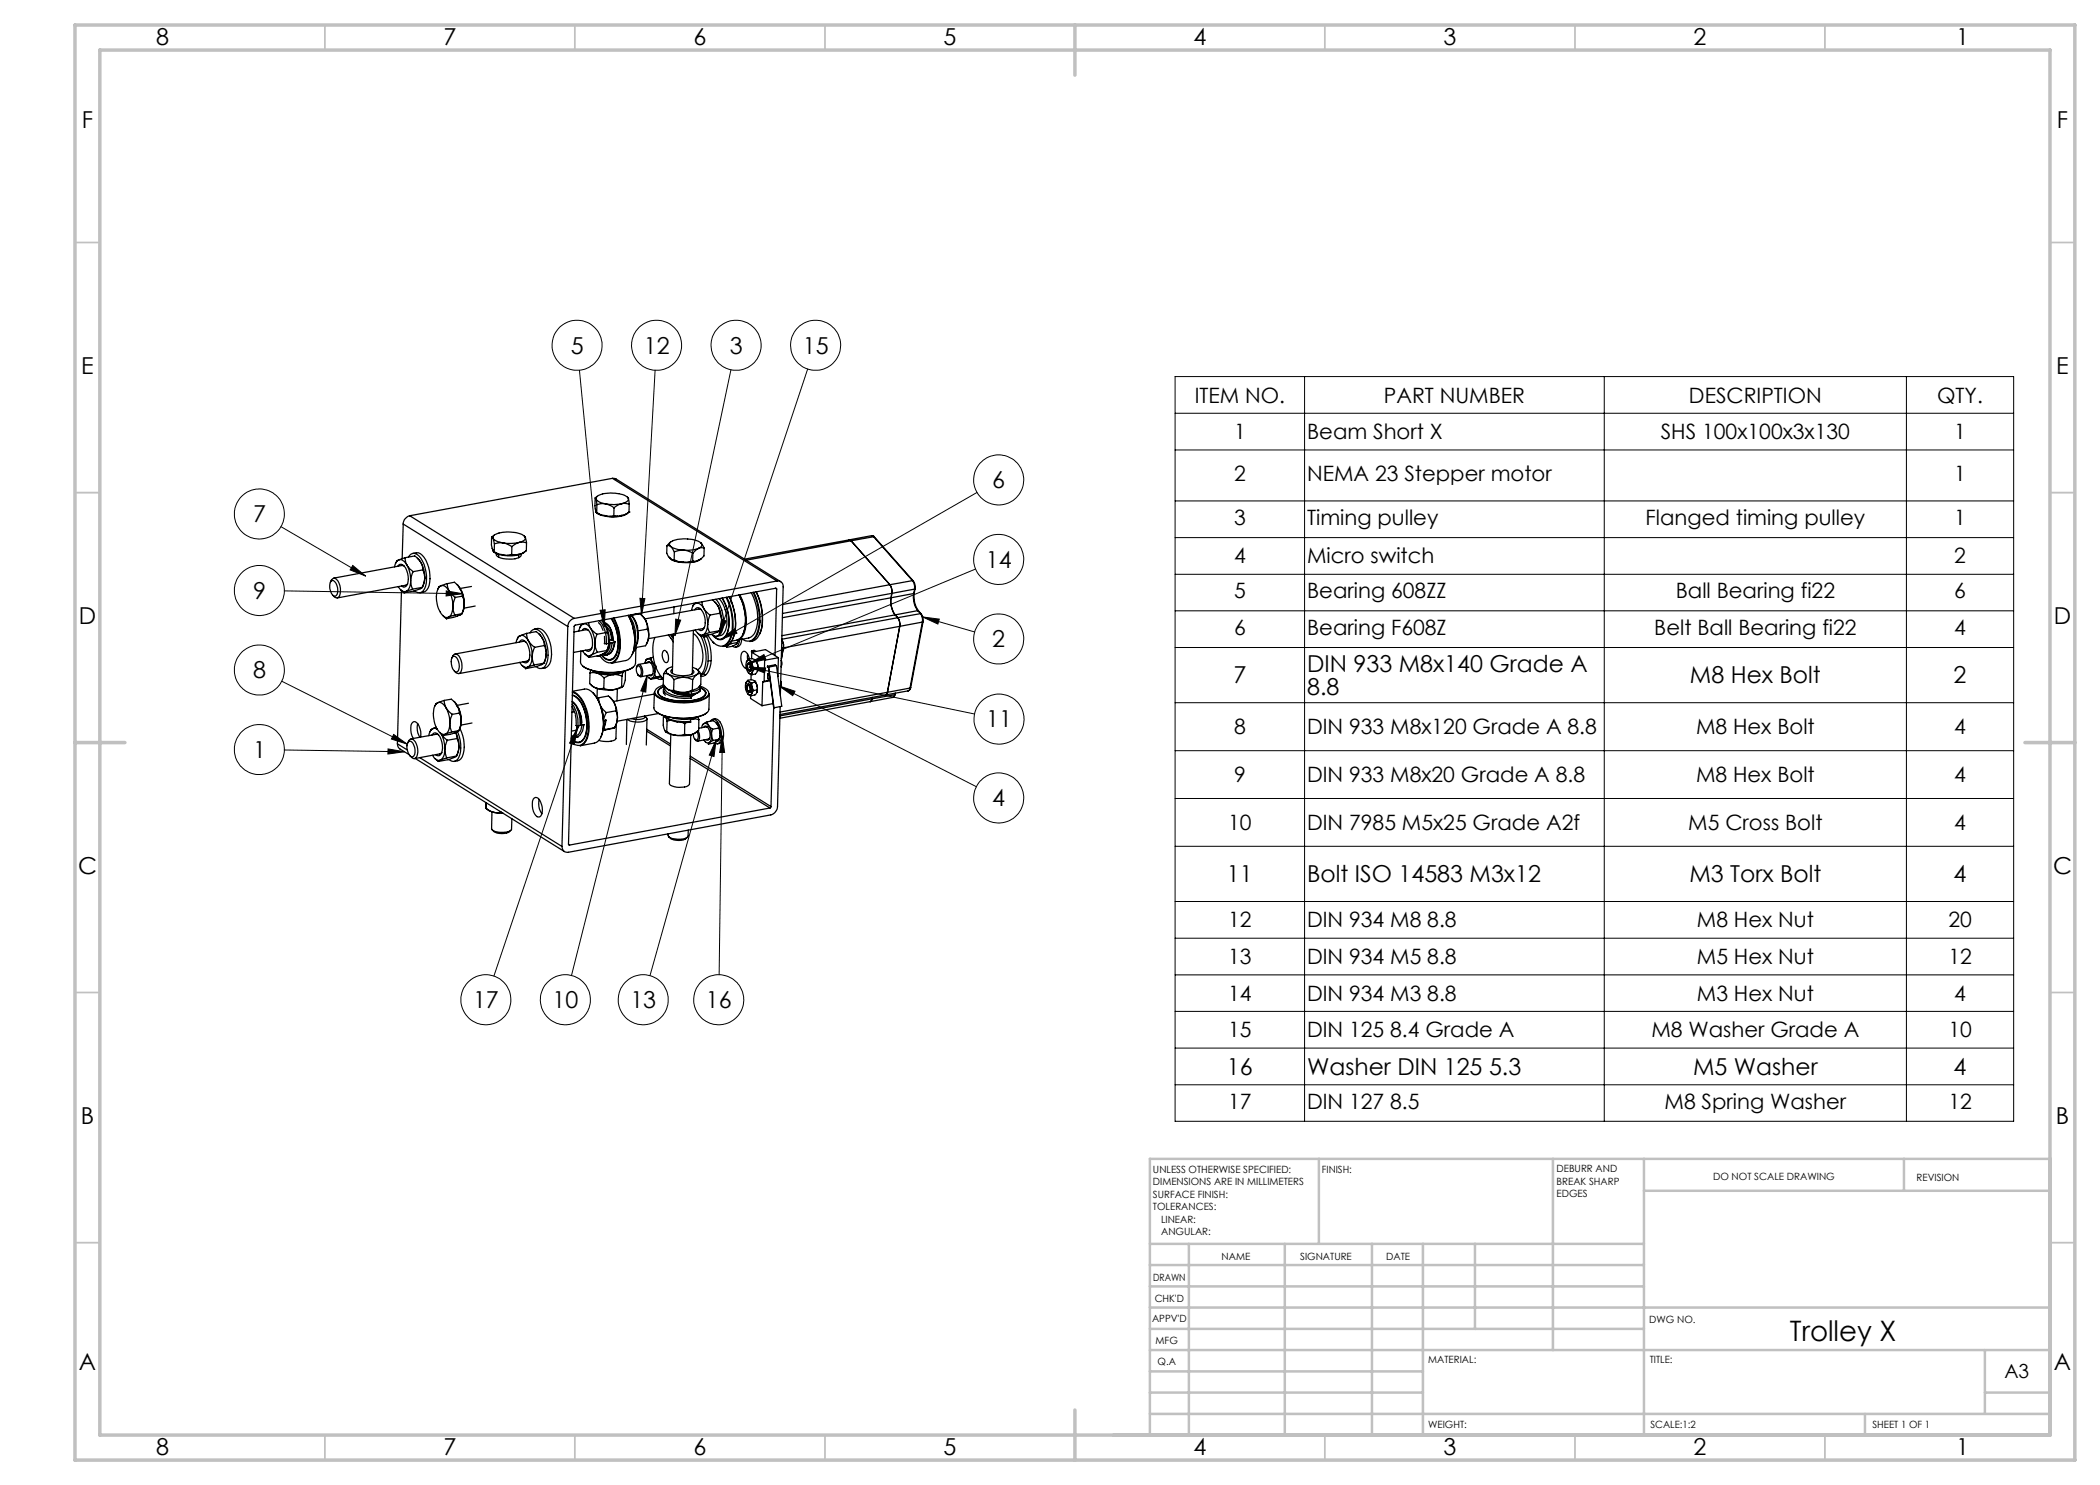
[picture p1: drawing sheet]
<svg xmlns="http://www.w3.org/2000/svg" width="420mm" height="297mm" viewBox="0 0 420 297" stroke-linecap="round" stroke-linejoin="round" font-family="sans-serif">
<g fill="none" stroke="#000" stroke-width=".2">
<path d="M115.9 74l5 51.3M131 74l-2.7 49M146.2 73.9l-11.2 53.2M161.5 73.8l-17.7 53.4M235 75.3h167.7v149h-167.7zM260.9 75.3v149M320.9 75.3v149M381.3 75.3v149M195.4 98.5l-51.1 29.3M235 90h167.7M235 82.7h167.7M56.2 105.3l16.9 9.9"/>
<path d="M56.9 118.2l35.6 .5M70.6 113.1l2.5 2.1-3.1-1.2zM89.3 118.2l3.2 .5-3.3 .5zM128 119.7h1l-.7 3.3zM195.1 113.8l-45.2 18.8M235 100.2h167.7M235 107.5h167.7M235 114.9h167.7M56.3 136.2l25.2 12.6M120 122.1l1-.1-.1 3.3zM129.4 135.1l-.2 3.3-1-.2zM129.4 135.1l-15.1 60"/>
<path d="M135.1 123.8l1 .2-1.1 3.1zM144.3 127.8l2.6-2 .5 .8zM144.3 123.9l1 .3-1.5 3zM149.8 133.4l45.1 9.4M149.8 133.4l3.3 .2-.2 1zM149.9 132.6l2.9-1.7 .4 1zM155.8 137.2l3.2 1.1-.5 .8zM155.8 137.2l39.5 20.1M184.5 123.4l3.4 .4-.3 1zM184.5 123.4l10.4 3M235 122.2h167.7M235 129.5h167.7"/>
<path d="M56.9 150l24 .4M77.6 149.8l3.3 .6-3.3 .4zM78.7 146.9l2.8 1.9-3.2-1zM115.5 145.6l-16.7 49.6M115.5 145.6l-.6 3.3-1-.3zM143.2 148l-.4 3.3-.9-.3zM143.2 148l-13.2 47.1M144.5 147.2l.4 3.3h-1zM144.5 147.2l-.7 47.7M235 140.5h167.7M235 150.1h167.7M235 159.7h167.7"/>
<path d="M235 169.3h167.7M235 180.3h167.7M235 187.6h167.7M235 195h167.7M235 202.3h167.7M235 209.6h167.7M235 217h167.7"/>
<circle cx="115.4" cy="69.1" r="5"/>
<circle cx="131.3" cy="69.1" r="5"/>
<circle cx="147.2" cy="69.1" r="5"/>
<circle cx="163.1" cy="69.1" r="5"/>
<circle cx="199.7" cy="96" r="5"/>
<circle cx="51.9" cy="102.8" r="5"/>
<circle cx="51.9" cy="118.1" r="5"/>
<circle cx="199.7" cy="111.9" r="5"/>
<circle cx="51.9" cy="134" r="5"/>
<circle cx="199.7" cy="127.8" r="5"/>
<circle cx="51.9" cy="149.9" r="5"/>
<circle cx="199.7" cy="159.6" r="5"/>
<circle cx="199.8" cy="143.8" r="5"/>
<circle cx="97.2" cy="199.9" r="5"/>
<circle cx="113.1" cy="199.9" r="5"/>
<circle cx="128.7" cy="199.9" r="5"/>
<circle cx="143.8" cy="199.9" r="5"/>
</g>
<g fill="none" stroke="#c0c0c0" stroke-width=".35">
<path d="M65 5v5M115 5v5M165 5v5M265 5v5M315 5v5M365 5v5M15 48.5h5M410 48.5h5M15 98.5h5M410 98.5h5M15 198.5h5M410 198.5h5"/>
<path d="M15 248.5h5M410 248.5h5M65 287v5M115 287v5M165 287v5M265 287v5M315 287v5M365 287v5"/>
</g>
<g fill="none" stroke="#c0c0c0" stroke-width=".5">
<path d="M263.8 231.8v17M310.6 231.8v38.2M328.8 231.8v55.2M328.8 238.2h81.2M380.8 231.8v6.4M410 231.8h-180v55.2M230 248.8h98.8M230 257.3h98.8M230 253h98.8M237.8 248.8v38.2M257 248.8v38.2M274.4 248.8v38.2"/>
<path d="M284.6 248.8v38.2M295 248.8v17M230 265.8h98.8M230 261.5h180M230 278.5h54.6M230 274.3h54.6M230 270h180M397 278.5h13M397 270v12.8M230 282.8h180M373 282.8v4.2"/>
</g>
<path d="M15 5h400v287h-400zM20 10h390v277h-390zM215 5v10M15 148.5h10M405 148.5h10M215 282v10" fill="none" stroke="#c0c0c0" stroke-width=".7"/>
<path d="M120 122.1l1-.1-.1 3.3zM128 119.7h1l-.7 3.3zM135.1 123.8l1 .2-1.1 3.1zM144.3 123.9l1 .3-1.5 3zM144.3 127.8l2.6-2 .5 .8zM149.9 132.6l2.9-1.7 .4 1zM184.5 123.4l3.4 .4-.3 1zM155.8 137.2l3.2 1.1-.5 .8zM143.2 148l-.4 3.3-.9-.3zM129.4 135.1l-.2 3.3-1-.2zM115.5 145.6l-.6 3.3-1-.3zM77.6 149.8l3.3 .6-3.3 .4zM78.7 146.9l2.8 1.9-3.2-1zM89.3 118.2l3.2 .5-3.3 .5zM144.5 147.2l.4 3.3h-1zM70.6 113.1l2.5 2.1-3.1-1.2zM149.8 133.4l3.3 .2-.2 1z" fill="#000"/>
<g fill="none" stroke="#000" stroke-width=".25">
<path d="M119 99.6l.2 .2M119 99.6v1.7l.2 .9M119.2 99.8a2.51 2.51 0 0 0 1.9 1M119.2 99.8l.2 1.1M119.5 99.3l-.5 .3M122.5 95.7l.7 .1 32.9 20.5M122.5 95.7l-40.5 7.4M122.5 95.7l32.9 20.5M125.5 99.4l.2 .3M125.7 99.7a3.3 3.3 0 0 0-2.7-1.1 5.2 5.2 0 0 0-3.7 .8l-.1 .4M125.7 99.7a1.31 1.31 0 0 1-1.3 1M125.7 99.7l.1 1.2"/>
<path d="M66.1 116.4l.2-.3a.63 .63 0 0 1 1-.2 3.2 3.2 0 0 1 .5 3.5 .72 .72 0 0 1-1.2-.3M66.3 116.2l.2-.1a1.94 1.94 0 0 1 1 2.4l-.1 .4-.4 .3a1.93 1.93 0 0 1-1-2.4zM79.6 113.3a.66 .66 0 0 1 .9-.3 3.7 3.7 0 0 1 .8 4.2 .62 .62 0 0 1-1 0M79.6 117.3a1.45 1.45 0 0 0 1.6 1M79.7 112l-.5 .5-.3 .9M79.7 112a1.47 1.47 0 0 1 1.7 1M79.7 112l-.4 .2-.1 .4M80.2 118l.1 .1M80.3 118.1l.5 .5M80.3 118.1l-.8 30.7M80.6 104.8l33 20.5M80.6 104.8l-.2 6.9"/>
<path d="M80.9 113.2l-.5-.1-13.7 2.5M81 111.5l.4 1.5M81 111.5l1.9-.3 .8 .7 .5 .6M81 111.5l-1.3 .5M81.2 118.3l-.4 .3M81.4 113l1.2 1.3M81.4 113a6.3 6.3 0 0 1 .7 3.2M81.5 116.8l-.3 .2-13.7 2.6M81.7 111.4a1.17 1.17 0 0 1 1-.7 1.17 1.17 0 0 1 1.1 .5 6.9 6.9 0 0 1 1.1 6.6 1.15 1.15 0 0 1-1.9 .4M82 103.1a1.77 1.77 0 0 0-1.4 1.7M82 103.1l32.9 20.6M82.1 116.2a2.26 2.26 0 0 1-.9 2.1"/>
<path d="M82.1 116.2l.4 1.6M82.5 117.8l-1.3 .5M82.6 110.7a1.68 1.68 0 0 1 2.2 .8 7 7 0 0 1 .8 6.1 1.59 1.59 0 0 1-1.6 1M82.6 114.3l-.5 1.9M83.5 111.7l.7 .8M84.2 112.5l.3 .7 .1 .8M84.2 112.5a5.9 5.9 0 0 1 .7 3.1M84.4 117.5l-1.6 .7-2 .4M84.5 117.5l-2 .3M84.6 114l.3 .9v.7M84.6 114l-2 .3M84.9 115.6l-.4 1.9"/>
<path d="M84.9 115.6l-.1 1.1-.3 .8M88.2 117.2a3.5 3.5 0 0 0-.7 3.7 3.1 3.1 0 0 0 1.8 2.6l.4-.1M88.2 117.2a1.47 1.47 0 0 1 1.6 1M88.2 117.2l-.4 .2-.2 .4M89.5 116.7l.3 1.5M89.5 116.7l1.4-.3 .7 .7M89.5 116.7l-1.3 .5M89.8 118.2l1.3 1.3M89.8 118.2a6.9 6.9 0 0 1 .8 3.1M91.1 119.5l-.5 1.3v.5M91.4 116.9l.1 .1M91.5 117l.1 .1"/>
<path d="M91.5 117a5.6 5.6 0 0 1 1.1 5.3M91.6 117.1l.8 1.4M92.4 118.5l.1 .7M92.4 118.5l.4 1.5M92.5 119.2l.3 .8M92.5 119.2l-1.4 .3M94.3 117.3l-2.2 .4M98.3 107.5l.2-.1 .1 .2M98.3 107.5v1.5l.4 1.3M98.4 107.4l-.1 .1M98.5 109.9h.1M98.5 109.9a2.26 2.26 0 0 0 2.3 1.2h2.1l1.1-.2 .8-.4"/>
<path d="M98.6 107.6a2.74 2.74 0 0 0 2 1M98.6 107.6l.3 1.2M98.7 110.3h.1M98.7 110.3l1 .5M98.8 110.3l.9 .5M98.8 107l-.4 .4M98.9 108.8l-.1 1.5M99.3 110.7l-.1 .3a2.97 2.97 0 0 0 2.6 .8h1.2a1.33 1.33 0 0 0 1.2-.7v-.3M99.7 110.8l1.8 .3M99.7 110.9v.5M100.6 108.6h-1l-.7 .2M100.6 108.6l1.8 .7"/>
<path d="M102.3 110.9l-.8 .2M102.3 110.9l.7 .1M102.4 109.3l-.1 1.6M103 111l-1.5 .1M103.8 111l-.1 .5M103.9 108.5a8.1 8.1 0 0 1-3.3 .1M103.9 108.5l-1.5 .8M103.9 108.5l.6-.1 .8 .2M104.5 110.7l-1.5 .3M104.8 107.2l.3 .3M105.1 107.5a4.9 4.9 0 0 0-4.2-1.1 2.44 2.44 0 0 0-2.3 1.1v.1M105.1 107.5a1.07 1.07 0 0 1-1.2 1"/>
<path d="M105.1 107.5l.2 1.1M105.2 110.2l-.7 .5M105.3 108.6v1.5l-.8 .6M119.1 102.2l.1 .2M119.1 102.1v.1M119.2 102.2v.3M119.2 102.5h.1M119.2 102.5l1 .5M119.3 102.5a6.4 6.4 0 0 0 6.1 .2M119.3 102.5l.9 .5M119.4 100.9l-.1 1.6M120.2 103l1.7 .3"/>
<path d="M121.1 100.8l-.6-.1-1.1 .2M121.1 100.8l.9 .3 .8 .5M122.8 103.1l-.9 .2M122.8 103.1l.7 .2M122.8 101.6v1.5M123.5 103.3h-1.6M124.4 100.7a8.4 8.4 0 0 1-3.3 .1M124.4 100.7l-.7 .3-.9 .6M124.4 100.7h.7l.7 .2M125 102.9l-1.5 .4M125.8 102.4l-.8 .5M125.8 102.4h.1"/>
<path d="M125.8 100.9v1.5M133.4 109.1h.4l.3 .2M133.4 109.1l-.1 1.6 .4 .6 .7 .7M133.8 111.4a2.9 2.9 0 0 0 2.6 1.1h1.4a3.7 3.7 0 0 0 2.4-.7M134.1 109.3a4.9 4.9 0 0 0 2.6 .7M134.1 109.3l.8 1.1M134.1 108.4l-.7 .7M134.4 112l1.3 .3M134.8 111.9l.9 .4M134.8 111.9l-.4 .1M134.9 110.4l-.1 1.5M135.7 112.3l1.9 .2"/>
<path d="M136.7 110l-1.8 .4M136.7 110l1.9 .6M138.5 112.2l-.9 .3M138.5 112.2l.6 .1M138.6 110.6l-.1 1.6M139.1 112.3l-1.5 .2M139.7 109.7a7.2 7.2 0 0 1-3 .3M139.7 109.7l-1.1 .9M140.1 108.5a6.7 6.7 0 0 0-6-.1l-.2 .5 .2 .4M140.1 108.5l.3 .3v.3l-.7 .6M140.1 108.5l.7 1.1M140.2 108.5v.1"/>
<path d="M140.8 109.6l-.5-.1-.6 .2M140.8 109.6v1.6a2.96 2.96 0 0 1-1.7 1.1M142.5 120l1.1 1.2M143.2 119.9a6.7 6.7 0 0 1 .9 6.8 1.15 1.15 0 0 1-1.8 .2M143.8 119.7a6.5 6.5 0 0 1 1 6.9 1.59 1.59 0 0 1-1.4 .6M144.4 119.6a8.3 8.3 0 0 1 .8 7.4 1.43 1.43 0 0 1-1.2 .9 1.43 1.43 0 0 1-1.4-.8M144.5 119.6a8.1 8.1 0 0 1 .7 7.6 1.38 1.38 0 0 1-2.4 .2l-.3-.4M145.2 119.5a11.5 11.5 0 0 1 .9 8 1.93 1.93 0 0 1-2.9 1.4 5.5 5.5 0 0 1-1.6-1.9M145.4 119.4a11 11 0 0 1 .7 8.4 2.15 2.15 0 0 1-1.5 1.5l.5-.1M150.2 118.5a9.6 9.6 0 0 1 .7 8.2l-.7 .7-.4 .2-2.3 .4a2.9 2.9 0 0 0 1.7-2.8 10.4 10.4 0 0 0-1.2-6.2M150.6 118.5a10.8 10.8 0 0 1 .6 8.6 1.71 1.71 0 0 1-2.8 .7M150.7 118.5a10.6 10.6 0 0 1 .6 8.6 1.89 1.89 0 0 1-1.3 1.2 2.25 2.25 0 0 0 2.1-1.9 11.8 11.8 0 0 0-.9-8 11.3 11.3 0 0 1 .9 8l-.2 .5"/>
<path d="M155 117.6l.3 .2M155.3 117.8l-.1-.2-40.2 7.4-.1 .2-1.2 43.6 .2 .2M155.3 117.8l-.3 13.3M155.4 116.2a1.06 1.06 0 0 1 1.2 1.2l-.5 21.8M155.4 116.2l-40.5 7.5M169.8 108l.4 .2M169.8 108l-20.9 3.8M170.2 108.2l7.8 8.7M170.2 108.2l-20.9 3.8M174.3 107.1l.6 .3M174.7 107.3l.2 .1M174.7 107.3l-.4-.2-4.5 .9"/>
<path d="M174.7 107.3l-4.5 .9M174.7 107.3l7.8 8.8M174.9 107.4l7.7 8.8M178 116.9a2.44 2.44 0 0 1 .4 1.8M178 116.9l-21.4 4M178.2 119.6a4.5 4.5 0 0 0 .8 3.4M178.2 119.6l-21.7 3.9M178.4 118.7l-.2 .9M178.4 118.7l-21.9 4M182.5 116.1a2.55 2.55 0 0 1 .4 1.7M182.5 116.1l.1 .1M182.5 116.1l-4.5 .8"/>
<path d="M182.6 116.2l.4 .6v1M182.7 118.7a4.4 4.4 0 0 0 .9 3.4M182.7 118.7l-4.5 .9M182.8 118.6a4.8 4.8 0 0 0 .9 3.6M182.8 118.6l-.1 .1M182.9 117.8l-4.5 .9M182.9 117.8l-.2 .9M183 117.8h-.1M183 117.8l-.2 .8M88.6 123.1l.7 .7M89.7 123.4l-.4 .4M90.4 131.6a.81 .81 0 0 1 .8-.8 2.82 2.82 0 0 1 .7 3.9 .91 .91 0 0 1-1-.5"/>
<path d="M90.6 131.3a.77 .77 0 0 1 .9 .6 2.21 2.21 0 0 1 0 2.4l-.2 .1a2.25 2.25 0 0 1-.7-3.1zM90.6 121.3a2.26 2.26 0 0 1-.9 2.1M90.6 121.3v.8l.4 .9M91 123l-1.3 .4M92.1 122.9l-.3 .2M92.4 122.7l-1 .6-2.1 .5M92.4 122.7l-1.4 .3M92.7 121.8l-.3 .9M92.7 121.8l-.3 1M92.8 120l-.1 1.8M95 121.2l-2.2 .4M103.9 128.4a.71 .71 0 0 1 .6-.4 .71 .71 0 0 1 .7 .4 3.9 3.9 0 0 1 .4 4 .68 .68 0 0 1-1 0"/>
<path d="M103.9 132.5a1.45 1.45 0 0 0 1.7 .9M104 127.1l-.5 .5-.3 .9M104 127.1a1.47 1.47 0 0 1 1.7 1.1M104 127.1l-.4 .3-.1 .4M104.5 133.1l.6 .6M105.2 128.4l-.5-.1-13.7 2.5M105.3 126.7l.4 1.5M105.3 126.7l1.9-.4 .8 .7 .5 .7M105.3 126.7l-1.3 .4M105.6 133.4l-.5 .3M105.7 128.2l1.2 1.3M105.7 128.2a6.3 6.3 0 0 1 .7 3.1"/>
<path d="M105.8 131.9l-.4 .3-13.6 2.5M106 126.6a1.17 1.17 0 0 1 1-.8 1.17 1.17 0 0 1 1.1 .6 6.6 6.6 0 0 1 .9 6.9 1.13 1.13 0 0 1-1.7 0M106.4 131.3a2.16 2.16 0 0 1-.8 2.1M106.4 131.3l.4 1.7M106.8 133l-1.2 .4M106.9 125.8a1.74 1.74 0 0 1 2.2 .9 7 7 0 0 1 .8 6.1 1.63 1.63 0 0 1-1.6 .9M106.9 129.5l-.5 1.8M107.8 126.8l.7 .9M108.5 127.7l.3 .7 .1 .7M108.5 127.7a5.9 5.9 0 0 1 .8 3.1M108.7 132.7l-1.2 .5-2.4 .5M108.8 132.6h.1"/>
<path d="M108.8 132.6l-2 .4M108.9 129.1l.3 .9 .1 .8M108.9 129.1l-2 .4M109.3 130.8l-.5 1.8M109.3 130.8l-.2 1.1-.3 .7M113.6 125.3l-1.2 44M114.5 138.5a4.4 4.4 0 0 1 2.7 3.4 8.8 8.8 0 0 1-.1 6.3 1.61 1.61 0 0 1-2.9 .1M114.5 139a3.9 3.9 0 0 1 2.4 3.1 7.3 7.3 0 0 1-.2 5.8 1.45 1.45 0 0 1-2.5-.1M114.5 139.1a4.1 4.1 0 0 1 2.5 3.3 6.3 6.3 0 0 1-.5 5.7 1.46 1.46 0 0 1-2.2-.4M114.5 138.3l2.4-.5a2.96 2.96 0 0 1 2.6 2 9.6 9.6 0 0 1 .6 7.9 1.73 1.73 0 0 1-1.2 .9l-2.9 .6a2.37 2.37 0 0 0 1.7-2.2 9.4 9.4 0 0 0-2.3-8.3l-.9-.3M114.9 123.7a1.68 1.68 0 0 0-1.3 1.6M116.2 130.2l-.1 2.2a1.74 1.74 0 0 0 1.6 1.4 13 13 0 0 0 8.6-.1 1.22 1.22 0 0 0 .8-1l.1-3.1-.6 .8"/>
<path d="M116.4 126.1a.67 .67 0 0 1 .6-.4 .67 .67 0 0 1 .6 .3 3.9 3.9 0 0 1 .6 3.9 .65 .65 0 0 1-1.1 .1M116.5 124.9l-.5 .6-.3 .7M116.5 124.9a1.27 1.27 0 0 1 1.6 .8M116.5 124.9l-.5 .5M116.5 130.2a1.46 1.46 0 0 0 1.7 .9M116.5 133.2a11.2 11.2 0 0 0 9.2 .8l.9-.5M116.8 124.7l-.3 .2M117 130.8l.8 .7M117.7 124.6l.4 1.1M117.7 126.1l-.4-.2-2.5 .5M118 134.6l-.1 2.1 .7 .6 .7 .4M118 134.6l.6-.1 .8 .1"/>
<path d="M118.1 125.7a6.1 6.1 0 0 1 .9 3.1M118.1 125.7l1.3 1.2M118.1 136.9l.7 .5 .5 .3M118.2 134l-.2 .6M118.2 131.1l-.4 .4M118.4 129.6l-.4 .3-3.3 .6M118.5 134.1l.9 .5M118.5 138.5a9.2 9.2 0 0 1 1.7 8.9M119 128.8l.5 1.7M119 128.8a2.83 2.83 0 0 1-.8 2.3M119.3 137.7l.5 .1 1-.1M119.3 137.7a7.8 7.8 0 0 0 3.2 .3"/>
<path d="M119.4 126.9l-.4 1.9M119.4 134.6a7.9 7.9 0 0 0 3.2 .3M119.4 134.6l1.4 1M119.4 131.2l.7 .1M119.5 130.5l-1.3 .6M119.5 137.7l-.1 1.9h.3M119.7 124.5l.5 .5 .4 1.1M119.7 139.6l.2 1M119.7 139.6l2-.4 1.2 1.4M119.8 124.1l.6 .7 .7 1.7M119.8 131.1h.1M120.2 130.9l.8 .2"/>
<path d="M120.3 124.1a5.9 5.9 0 0 1 1.4 4.6M120.3 124.1a5.6 5.6 0 0 1 1.1 6M120.7 124.6a1.89 1.89 0 0 1 1.6 1.6l.3 1.9M120.8 137.7l.8 .2 .9 .1M120.8 128.7h.1M120.8 135.6v2.1M120.9 131.1h.1M120.9 124.6a2.39 2.39 0 0 1 1.5 2.2l.2 1.3M120.9 127.3v1.4M120.9 128.7l.4 .1M121.1 125.2a2.89 2.89 0 0 1 1.2 2.8M121.1 126.7l.2 2.1"/>
<path d="M121.3 126.5l-1.9 .4M121.3 126.5l.1 .1M121.3 126.4v.1M121.4 130.1l-.3 .4-1.3 .6-2 .4M121.4 130.1l-1.9 .4M121.7 128.7l-.4 .1M121.8 128.7l-.4 1.5M121.8 128.5l-.1 .2M121.8 128l.5-.1 .7 .4M121.8 128.3l.3 .2M122 139.4l.9 1.2M122.1 128.5h.3"/>
<path d="M122.1 128.5l-.3 1.2-.4 .8-.7 .3h-.2M122.2 123.7a8.3 8.3 0 0 1 1 7.2 1.45 1.45 0 0 1-1.3 1.1 1.45 1.45 0 0 1-1.4-.8l-.2-.2M122.3 123.7a8.7 8.7 0 0 1 1 7.2 1.47 1.47 0 0 1-1.2 1.1 1.47 1.47 0 0 1-1.5-.6l-.4-.5M122.4 128.5l-.2 1.3-.5 .9-.7 .4M122.6 134.9l.9 .1 .9 .2M122.6 134.9l-.6 .1-1.2 .6M122.6 123.6a9.4 9.4 0 0 1 .7 8.1 1.6 1.6 0 0 1-1.4 .9 1.6 1.6 0 0 1-1.5-.8l-.5-.7M122.9 128.5l-.3 1.2-.5 .9-.6 .3M122.9 128.5h-.5M123 128.3l-.1 .2M123 128.3a2.7 2.7 0 0 1-1.5 2.7l-.5 .1M123.2 130.9a1.45 1.45 0 0 1-1.1 1"/>
<path d="M123.5 137.8l-.1 2.4M123.8 134.7l-1.2 .2M124.3 137.3l-1.8 .7M124.4 135.2l-.1 2.1M124.5 137.3a3.5 3.5 0 0 1-2 .7M124.6 134.4l-.2 .8M125 134.2a6.4 6.4 0 0 1-4.9 .4l-.8-.3M125.1 134.2v1.8l-.4 1.2-.4 .1M125.6 123.1a9.9 9.9 0 0 1 .9 7.6 2.07 2.07 0 0 1-1.4 1.4l-2.8 .5a2.9 2.9 0 0 0 1.7-2.8 10.5 10.5 0 0 0-1.2-6.2M126 123.1h.1M126.1 123.1v.1M126.1 123l.1 .2"/>
<path d="M126.3 123.2a6 6 0 0 1 .6 6.3M126.4 123.2l.8 1.3 .4 1.4M126.5 125.4l.2 1M126.9 128.7a6.2 6.2 0 0 0-1.2-5.6 9.6 9.6 0 0 1 .7 7.8M127.1 129.6l-.4 .6M127.1 129.3l.1 .2M127.2 129.5h-.2M127.3 133.6l.1-.4 .3-.3a1.75 1.75 0 0 1 .6 2.4 .58 .58 0 0 1-.8-.5M127.4 133.2h.2a1.32 1.32 0 0 1 .4 1.9 1.36 1.36 0 0 1-.6-1.9zM127.5 126.1v.1M127.5 126.2v.1M127.6 126.4l.1 .1a3.9 3.9 0 0 1-.7 3"/>
<path d="M128 122.7l1.2 1.5M128 122.7l-1.8 .3 .1 .1M128 122.7l-1.9 .4M128.1 122.8l.7 .8 .4 .6M129.2 124.2l.2 .8 .1 .8M129.2 124.2a5.8 5.8 0 0 1 .5 3.2M129.4 132.6l.2-.3a1.75 1.75 0 0 1 1 2.3l-.3 .5-.5-.1M129.4 135.1a.95 .95 0 0 0 1 .6M129.5 131.8l-.3 .3-.2 .5M129.5 131.8a.9 .9 0 0 1 1 .6M129.5 131.8l-.4 .4M129.5 125.8l.3 1-.1 .6"/>
<path d="M129.5 125.8l-2 .4M129.7 135.5l.4 .4M129.7 127.4l-.6 1.7-1.9 .4M129.7 127.4l-.4 1.4M130.2 132.6l-.3-.1-2.2 .4M130.2 131.5l.3 .9M130.2 131.5l-.7 .3M130.4 135.7l-.3 .2M130.5 132.4l.6 .7M130.5 132.4l.3 .7 .2 1.3M130.6 134.8l-.2 .1-2.2 .5M130.7 131.4l-.5 .1"/>
<path d="M130.8 138.8l-8.1 1.5M130.9 138.5a1.5 1.5 0 0 0 1.1 1.2 12.2 12.2 0 0 0 9.2 0 .98 .98 0 0 0 .7-1l-.1 3.1a1.56 1.56 0 0 1-1.2 1.2 12.9 12.9 0 0 1-8.7-.2 1.54 1.54 0 0 1-1.1-1.2zM131 134.4a1.49 1.49 0 0 1-.6 1.3M131 134.4l.2 1M131 127.5a8.6 8.6 0 0 0 1.7 8.3M131.2 135.4l-.8 .3M131.2 133.2l-.2 1.2M131.4 135.6a.72 .72 0 0 0 1.1 0M131.6 138.4v.1M132.2 135.2l-1 .2M132.2 135.3l-2.1 .6M132.6 135.8l-.5 .1"/>
<path d="M132.7 134.8l-.1 2.1 1.1 1M132.7 134.8l.5-.1 .6 .2M132.7 130.1a.65 .65 0 0 1 .8 .6l.2 .4a1.15 1.15 0 0 1-.5 1.4 1.75 1.75 0 0 1-.5-2.4zM132.8 137a2.29 2.29 0 0 0-1.8 1.4 2.71 2.71 0 0 0 2.3 1.6 12.2 12.2 0 0 0 7.8-.4 .96 .96 0 0 0 .6-.9 .96 .96 0 0 0-.6-.9l-1.1-.6M132.8 137.9l-.1 .2 .5 .6a8.2 8.2 0 0 0 5.1 .9M132.8 138.4l-.1 .2 .4 .5M132.9 137.3a1.47 1.47 0 0 0-1.3 1.3 3.4 3.4 0 0 0 2.8 1.4 10.6 10.6 0 0 0 6.4-.7l.4-.5a1.22 1.22 0 0 0-1-1.3M133 137.3h-.1a1.2 1.2 0 0 0-1.2 1.4 4.1 4.1 0 0 0 3.1 1.4 9.7 9.7 0 0 0 5.8-.7 .8 .8 0 0 0 .5-.7 .8 .8 0 0 0-.4-.8l-.6-.4M133 137.3a1.21 1.21 0 0 0-.3 1.3M133 137.4v.5a4.6 4.6 0 0 0 3.8 1.4h1.3M133.3 137.7l.4 .2M133.6 133.7a.63 .63 0 0 0-.3 .7 .63 .63 0 0 0 .5 .5"/>
<path d="M133.6 133.7l-.9 1.1M133.7 137.9l1 .1M133.7 137.9a6.4 6.4 0 0 0 2.9 .6M133.7 127l.9 1.4M133.8 134.9a6.1 6.1 0 0 0 2.9 .6M133.8 134.9l1 1M134.1 126.9l.6 .7M134.2 138.1a4.4 4.4 0 0 0 3.4 .9l.5 .3M134.3 138.2a4.4 4.4 0 0 0 3.2 .8M134.4 138.2a4.8 4.8 0 0 0 3.2 .4M134.5 133.8l-.3 .5a3.6 3.6 0 0 0 3.6 .7 1.08 1.08 0 0 0 1-.7l-.3-.4M134.5 133.3l-.9 .4"/>
<path d="M134.7 126.8l-.2 7.9M134.7 127.2h-.3M134.7 138l1.1 .4 .8 .1M134.8 121.4v1.3M134.8 135.9l-.1 2.1M136.7 135.5l1.8 .4M136.7 135.5l-1.9 .4M137.5 138.5l.1 .1M137.6 138.6l.5 .4 .2-.2M137.8 138.8l-1.1 .2M138 138.4l-1.4 .1M138.1 139.3l.2 .3"/>
<path d="M138.1 139l-.3 .1M138.2 138.1l.1 .3M138.3 139.6v.1M138.3 138.4v.4M138.5 138l-1.9 .5M138.5 138l.1 .1M138.5 133.5a1.2 1.2 0 0 1 1.2 1.1l-.3 .3M138.5 135.9v2.1M138.7 126.7a6 6 0 0 1 1.5 6.6l-.7 .6 .7 .9M138.7 126.1l-.3 8.7M138.8 120.6v.2M138.9 138.8l-.8 .5"/>
<path d="M139 122a.69 .69 0 0 1 .6-.5 .69 .69 0 0 1 .6 .4 3.6 3.6 0 0 1 .5 4 .62 .62 0 0 1-1 0M139 126a1.44 1.44 0 0 0 1.6 1M139 138.8l-.8 .5M139.1 120.7l-.5 .4-.3 1M139.1 120.7a1.46 1.46 0 0 1 1.7 1M139.1 120.7l-.3 .1-.3 .5M139.4 134.9a5.2 5.2 0 0 1-2.7 .6M139.4 134.9l-.9 1M139.5 120.5l-.4 .2M139.5 126.6l.7 .6M139.8 137.4l-.6 .4-.5 .1M140 137.3v.5l-.7 .3-1 .3"/>
<path d="M140 138l-.1 .2-.6 .4-1 .2M140.1 137.4v.1a.91 .91 0 0 1-.6 1.1l-1.3 .4M140.1 127.1a8.4 8.4 0 0 1 .4 7.5l-.3 .3M140.2 134.8l-.4-.1-.4 .2M140.2 134.8v2.1l-.4 .4M140.3 121.9l-.4-.1-10.9 2M140.4 120.4l.4 1.3M140.6 127l-.4 .2M140.6 127.2a8.1 8.1 0 0 1 .3 7.3l-.7 .6M140.7 134.7l.4 .3M140.8 121.7l1.2 1.3M140.8 121.7a5.9 5.9 0 0 1 .7 3.1"/>
<path d="M140.9 125.4l-.3 .3-10.9 2M141.1 138.6v.1M141.2 127.1a8.6 8.6 0 0 1 .3 7.5 1.39 1.39 0 0 1-1.3 .7M141.4 127.3l-.7 .1M141.5 124.8a2.38 2.38 0 0 1-.9 2.2M141.5 124.8l.1 .8 .3 .9M141.9 126.5l-1.3 .5M142 123l-.5 1.8M142.2 132.1l-.6 .1M142.6 128.5l-.1-.1 .3 .3M142.9 120.3l.7 .9M143.6 121.2l.3 .7v.8"/>
<path d="M143.6 121.2a6.3 6.3 0 0 1 .7 3.1M143.8 126.2l-1.6 .7-2 .3M143.9 126.1l-2 .4M143.9 126.1l-.1 .1M143.9 122.7l.3 .6 .1 1M143.9 122.7l-1.9 .3M144.3 124.3l-.4 1.8M144.3 124.3l-.1 1.1-.4 .8M144.3 127.8h-.1M145.5 129.1l-.5 .1M145.5 129.1l-.2 .4 1.2-.2M145.7 128.9l-.2 .2"/>
<path d="M146.1 128.4l.2 .3M146.3 128.7l-.8 .4M146.5 127.8a10.6 10.6 0 0 0-.7-8.5 11.3 11.3 0 0 1 .8 8.4 2.23 2.23 0 0 1-1.5 1.5M147.5 128.5l-.3 .4-.7 .4M147.5 128.5l-1.2 .2M147.6 128l-.1 .5M147.6 128l-.2 .6M147.9 127.9a1.38 1.38 0 0 1-1 1.5l-.4-.1M148.3 127.8a1.3 1.3 0 0 1-1.2 1.6M148.6 126.8a9.1 9.1 0 0 0-.8-7.8 9.6 9.6 0 0 1 .6 8.2 2.29 2.29 0 0 1-2.1 1M149.2 136.6a2.36 2.36 0 0 0 .5 2.3M149.3 133.7l.3 .7 .3 .3"/>
<path d="M149.3 132.4v1.3M149.4 137.2l.3-.3a1.01 1.01 0 0 1 .2 1.5l-.3-.2M149.5 137.1h.1a.79 .79 0 0 1 .2 1.2l-.4-.4zM149.5 136.8l.1-.1a1.19 1.19 0 0 1 .3 1.8 1.18 1.18 0 0 1-.4-1.7zM149.5 130.8v1.2M149.5 133l.3-.3a.94 .94 0 0 1 .2 1.5l-.3-.2M149.6 132.9a.65 .65 0 0 1 .5 .5 .65 .65 0 0 1-.2 .7l-.3-.2-.1-.4zM149.6 136.1l.2 .2M149.6 136.1l.6-.2 .6 .2M149.6 136.1l-.4 .5M149.6 132.6l.1-.1a1.12 1.12 0 0 1 .3 1.8 1.18 1.18 0 0 1-.4-1.7zM149.6 138.8l.1 .1"/>
<path d="M149.6 136.9h.3M149.7 131.8l.2 .3M149.7 131.8l.7-.1 .6 .2M149.7 131.8l-.4 .6M149.7 138.9l.6 .2M149.7 134.6l.2 .1M149.8 136.3a.4 .4 0 0 0-.6 .3M149.8 136.3l.3 .3 .3 .8M149.8 136.3l.6 .3M149.8 132.7h.2M149.9 134.7l.5 .2M149.9 131.8v-.1a1.52 1.52 0 0 0-1.2-1.4 2.12 2.12 0 0 0-.2 2.7l.5 .6 .3 .1"/>
<path d="M149.9 132.1a.39 .39 0 0 0-.6 .3M149.9 132.1l.3 .3 .3 .7M149.9 132.1l.6 .3M150.1 139.1v.6l2.3 1.4M150.2 138.3l-.3 .1M150.2 134.9v1.1M150.3 134l-.3 .2M150.3 130.2l.4 .2M150.3 130.2l.5-.1 .4 .2M150.3 130.2l.1 .3M150.4 138.6a.43 .43 0 0 1-.7 .3M150.4 138.6l-.1 .5"/>
<path d="M150.4 130.5l-.1 1.2M150.4 130.5l2.5 1.5M150.4 130.5l2.7-.6 2.6 1.6M150.4 137.4l.3 .7M150.4 136.6v.8M150.4 137.4v1.2M150.5 134.4a.36 .36 0 0 1-.3 .3 .36 .36 0 0 1-.3 0M150.5 134.4l-.1 .5M150.5 133.1l.3 .8M150.5 132.4v.7M150.5 133.1v1.3M150.7 138.1l-.3 .5"/>
<path d="M150.8 136.1l.6 1.1M150.8 136.1l.3 .3M150.8 133.9l-.3 .5M151 136.2h.1M151 131.9l.3 .4 .2 .7M151 131.9l.2 .3M151.1 136.4l.3 .8M151.1 132h.1M151.1 136.4l-.7 .2M151.2 132.2l.3 .8M151.2 132.2l-.7 .2M151.4 138.5l-.4 .5-.7 .1"/>
<path d="M151.4 137.2v.8M151.4 138v.5M151.4 137.2v1.3M151.4 138l-.7 .1M151.5 134.2l-.4 .6-.7 .1M151.5 133v.8M151.5 133.8v.4M151.5 133l.1 .7-.1 .5M151.5 133.8l-.7 .1M152.5 136.4l-.1 4.7M152.8 136.3l-.3 .1M152.9 132l-.1 4.3"/>
<path d="M153.5 133.2l.2 .3 1 8M153.5 133.2l.2 .2M153.5 134.8v.9l.2 .1M153.5 134.8l.2 .1M153.7 134.9a.72 .72 0 0 1 0 .9M153.7 133.4l1.1 8.2M153.8 134.7l-.3 .1M153.8 134.9h-.1M154 135.8h-.3M154 136l-1.2 .3M154 136.1l-1.5 .3M155.3 133.1l1.1 8.1-1.6 .4"/>
<path d="M155.3 133.1l-1.6 .3M155.3 133.1l-.3-.1-1.5 .2M155.7 131.5l-2.8 .5M155.7 131.5l-.1 3.8M156.1 136.3l.1 1M156.1 136.3v1.3M156.2 132l.1 1.1M156.2 132.1v1.3M156.4 128a2.18 2.18 0 0 1 .3 1.6M156.7 129.6l-.4 2.2M156.7 129.6h-.4M174.4 139.8l-.4 .5"/>
<path d="M174.4 139.8l-18.4 3.4M174.4 139.5v.3M177.1 139l-21.1 3.9M177.5 138.5l-.2 .4-.2 .1M177.5 138.5l-21.5 3.9M178.5 139.5l-4.5 .8M178.9 139l-.1 .3-.3 .2M178.9 139l-4.5 .8M179 138.7l-.1 .3M179 138.8a.6 .6 0 0 1-.5 .7M179 138.8l-.1 .2M179 123l.6 .5"/>
<path d="M179 123l-22.6 4.1M179.1 138.6l-.1 .2M179.6 123.5a2.44 2.44 0 0 1 .4 1.8M179.6 123.5l-23.2 4.3M180 125.3l-23.3 4.3M180 125.3l-2.5 13.2M181.6 138.2l-4.5 .8M182 137.6l-.1 .4-.3 .2M182 137.6l-4.5 .9M182.1 137.5l-.1 .4-.4 .3M182.1 137.5l-.1 .1M183.6 122.1l.1 .1"/>
<path d="M183.6 122.1l-4.6 .9M183.6 122.1l.5 .6M183.7 122.2l.5 .6M184.1 122.7a2.29 2.29 0 0 1 .4 1.7M184.1 122.7l.1 .1M184.1 122.7l-4.5 .8M184.2 122.8l.3 .6 .1 1M184.5 124.4l-4.5 .9M184.5 124.4l-2.5 13.2M184.6 124.4h-.1M184.6 124.4l-2.5 13.1M79.5 148.8l.3 .9 2 1.2"/>
<path d="M79.5 148.8l2 1.2M81.5 148.6l.2-.4a.59 .59 0 0 1 1.1-.2 3.1 3.1 0 0 1 .4 3.5l-.2 .2a1.05 1.05 0 0 1-1-.5M81.6 148.4l.2-.1a.84 .84 0 0 1 1 .7 1.94 1.94 0 0 1-.2 2.4 1.64 1.64 0 0 1-1.2-1.8zM83 151.7l29.9 18.6M83.5 144.7v.4a3.6 3.6 0 0 0 .5 2.4M83.9 151.5l28.5 17.8M84.1 147.4a3.2 3.2 0 0 0-1-3 .88 .88 0 0 0-.9 1.2v1l.5 1.1M86.4 147a.66 .66 0 0 1 1-.3 3.7 3.7 0 0 1 .7 4.2 .65 .65 0 0 1-1 .1M86.5 151.1a1.45 1.45 0 0 0 1.6 .9M86.6 145.7l-.5 .5-.3 .9M86.6 145.7h.4l.5 .2M86.6 145.7l-.4 .2-.2 .5"/>
<path d="M87 151.7l.7 .6M87.3 145.4l-.7 .3M87.6 140.5a3.5 3.5 0 0 0-.7 3.8 2.88 2.88 0 0 0 2 2.6l.2-.1M87.6 140.5a1.47 1.47 0 0 1 1.6 1.1M87.6 140.5l-.4 .3-.2 .4M87.7 147l-.5-.1-5 .9M88 146.5l.7 .6M88.1 152l-.4 .3M88.4 150.5l-.4 .3-5.1 .9M88.8 140.1l.4 1.5M88.8 140.1l1.5-.3 .7 .7M88.8 140.1l-1.2 .4"/>
<path d="M89 149.9a2.26 2.26 0 0 1-.9 2.1M89 149.9l.4 1.7M89.1 146.8l-.4 .3M89.2 141.6l1.3 1.3M89.2 141.6a6.3 6.3 0 0 1 .8 3.1M89.4 151.6l-1.3 .4M89.5 148.1l-1.3-1.3a6.3 6.3 0 0 1 .8 3.1M89.5 148.1l-.5 1.8M90 144.7a2.16 2.16 0 0 1-.9 2.1M90 144.7l.3 1.7M90.3 146.4l-1.2 .4M90.5 142.9l-.5 1.8"/>
<path d="M90.8 140.3l.2 .2M90.9 140.4a5.5 5.5 0 0 1 1.1 5.2M91 140.5l.8 1.3M91.1 146.4l.3 1.3M91.3 151.3l-1.3 .5-2.3 .5M91.3 151.2l-1.9 .4M91.4 147.7l.3 .9 .1 .8M91.4 147.7l-1.9 .4M91.5 146.3a6.4 6.4 0 0 1 0 5.6 1.13 1.13 0 0 1-1.7 0M91.5 146.3l-.3 .2a7.3 7.3 0 0 1 .6 2.9M91.8 146.1l-1.3 .7-1.8 .3M91.8 146.1l-1.5 .3"/>
<path d="M91.8 149.4l-.5 1.8M91.8 149.4l-.2 1.1-.3 .7M91.8 141.8l.1 .8M91.8 141.8l.3 1.6M91.9 142.6l.2 .8M91.9 142.6l-1.4 .3M92 145.7a6.6 6.6 0 0 1 .2 6.1l-.3 .2-1.1 .3M92.1 145.2l-.3 .9M92.1 145.2l-.3 1M92.1 143.4v1.8M93.7 140.6l-2.3 .5M94.4 144.6l-2.2 .4"/>
<path d="M106.9 159.6a.89 .89 0 0 1 1.2 .8 2.7 2.7 0 0 1-.1 3 1.48 1.48 0 0 1-1.5-1.7v-.5a1.84 1.84 0 0 1 .4-1.6zM107.8 159.9v.3a3.4 3.4 0 0 0 .6 2.6M114.4 147.2l.3 .2 .7 .1M114.4 141.4l.3 .6M114.4 140.9a6.1 6.1 0 0 1 1.2 4.3M114.8 142v.3M114.8 142.3l.3 .5M114.8 142.3l-.4 .1M115.1 143l.2 2.1M115.2 147.5h.2M115.2 145.1h.1M115.3 145.1l.3 .1"/>
<path d="M115.3 146l-.3 .8-.7 .7M115.3 146l-1 .2M115.5 145.6l.2-.5-.3 .6M115.5 145.2l-.2 .8M115.5 141.7l.2 .4a5 5 0 0 1 .6 2.5M115.5 145.2l-.3 1.3M115.6 147.4l-.2 .1M115.7 142l.4 .9 .2 1.7M115.8 145.1l-.4 .8M115.9 148.4h-.1M116 145.1l-.4 .1M116.1 145.1a4.8 4.8 0 0 0-1.7-4.8l.1 .1a4.3 4.3 0 0 1 1.5 3.2v1.5"/>
<path d="M116.1 145l-.1 .1M116.2 144.7l.2 .2M116.4 144.9l.4 .1M116.4 144.9l-.2 1.2-.5 .8-.7 .3h-.3M116.8 145l-.3 1.2-.5 .9-.6 .4M116.8 145h.1M120.2 141.3l1 1.2M120.2 141.4l.4 1.3 .1 1.3 .5-1.5M120.8 145.5l.2 .4M121 145.9l-.5 .1M121.1 144h.1l-.1 .1M121.1 144.1l-.3 1.3-.2 .4"/>
<path d="M121.1 144.1l-.4 .1M121.2 144l-.2 1-.4 1M122.9 140.6l.2 .7 .1 .9M122.9 140.6a6.5 6.5 0 0 1 .6 3.2M122.9 145.6l-2.3 .5M122.9 145.6l-1.9 .3M123.2 142.2l.3 1v.6M123.2 142.2l-2 .3M123.3 144.8l-.1 2.9a1.88 1.88 0 0 1-2 .6l-1.4-.2M123.5 143.8l-.2 .9-.4 .9M123.5 143.8l-.1 .7-.4 .9M125.4 143.9l-.1 5"/>
<path d="M126.3 143.7a2.82 2.82 0 0 0 2.7-.3l-.1-.2 .5 .6a3.6 3.6 0 0 1-3.9 .1M129.3 146.2l4.8 3M129.3 145.8l4.8 3M129.4 143.8l-.1 5.2M131.2 142.3a10.8 10.8 0 0 0 8 1.2 4.4 4.4 0 0 0 2.1-.9M131.7 142.7l-8.3 1.5M132.7 143.1l-.1 1.9 .3 .8a.48 .48 0 0 0 .4 .5M132.8 143.1a3.2 3.2 0 0 0 2.6 1.3l1.7 .1h.8M133 143.3a5.4 5.4 0 0 0 3.8 1.1l1.3-.1M133.1 146.3a3.7 3.7 0 0 0 2 .8M133.2 143.6l.2 .6M133.3 146.3l1 .6 .8 .2"/>
<path d="M133.4 144.2l-.1 2.1M134.2 146.9l-.3 9.8a2 2 0 0 0 2 .8l.5-.1a1.52 1.52 0 0 0 1.5-.6l.2-9.8M134.2 144l-.8 .2M134.5 143.5l2.3 .4 1.3-.1v.5M135.4 144.4h.1M136.5 144.5l.4 .2M136.9 146.9l.7 .1 .7-.1M136.9 146.9l-.6 .1-1.2 .1M136.9 144.7v2.2M137.3 144.5l-.4 .2M137.9 144.5h.3M138 151.7l16 9.9"/>
<path d="M138 151.2l16.2 10.1M138.1 144.3l-.1 .2M138.3 146.9l-1.5 .2h-1.7M139.3 143.4l-.9 .5 .7-.1 .7 .1M139.4 146.3l.1 .3a1.19 1.19 0 0 1-.2 1.4 1.05 1.05 0 0 1-.7-1.2M139.5 146.2l-1.2 .7M139.6 146.2l.3 .6a1.15 1.15 0 0 1-.4 1.4l-.6-.5M139.6 143.3l.2 .6M139.8 143.9l-.1 2.1-1.4 .9M140.5 145v.1M140.7 144.8l-.4 .8M140.7 144.8a.7 .7 0 0 1 1 .3"/>
<path d="M140.7 145.5l.3-.3a1.8 1.8 0 0 1 1 2.3l-.3 .5-.5-.1M140.7 144.8l-.2 .2M140.8 148a.8 .8 0 0 0 1.1 .5M141.1 148.4h.1M141.5 144.4l.2 .7M141.5 144.4l1.2-.3 .7 .7M141.5 144.4l-.8 .4M141.5 145.4h-.2l-1.6 .3M141.7 145.1l.4 .9 .2 1M141.7 145.1l.8 .7M141.9 147.6l-.2 .2-2.2 .4M142.1 144.2a.81 .81 0 0 1 .8-.3 .81 .81 0 0 1 .6 .6 3.9 3.9 0 0 1 .3 4.1 .71 .71 0 0 1-.9 0"/>
<path d="M142.3 147l.3 1.1M142.3 147v.7l-.4 .8M142.5 145.8l-.2 1.2M142.6 143.9a1.25 1.25 0 0 1 1.7 .9 3.2 3.2 0 0 1-.3 3.9l-.5 .1M142.6 148.1l-.7 .4M143.2 144.5l.2 .3M143.4 144.8l.3 .8M143.4 144.8l.5 .9 .1 1M143.7 145.6l.3 1.1M143.7 145.6l-1.2 .2M143.8 147.8l-.2 .4-.5 .3-1.4 .3 .2-.3M143.8 147.8v.2"/>
<path d="M143.8 147.8l-1.2 .3M144 146.7l-.2 1.1M154.6 140.7l-2.2 .4M154.7 141.5l.1 .1M154.7 141.5l-.5 19.8M156 141.3l-.5 20a1.86 1.86 0 0 1-1.3 1.7l-40.5 7.5a1.07 1.07 0 0 1-1.3-1.2M174 140.3l-18 3.3M97.2 160.5v1.2M97.2 161.6l.8 .6 .8 .3M97.2 161.7l.7 .5 .9 .3M97.2 161.6v.1M97.2 160.5v1.1"/>
<path d="M98.4 162.4l-.1 3.3a.72 .72 0 0 0 .7 .6 3.4 3.4 0 0 0 3.3-.4l.1-2.1M98.5 166a2.84 2.84 0 0 0 3.7 .1M98.8 162.5l1.8 .2M100.3 162.4l-1.5 .1M113.7 168.9l.2 .1M133.8 167.4l.3 .3M134.1 167.7h.1M137.5 167.5a2.9 2.9 0 0 1-3.4 .2M137.7 166l-.1 1.2a3.1 3.1 0 0 1-3.2 .5 .79 .79 0 0 1-.8-.9M154 161.6l-40.1 7.4M154.2 161.3l-.2 .3"/>
</g>
<text font-size="5.6" x="358" y="268.2">Trolley X</text>
<g font-size="4.7">
<text x="31.2" y="9">8</text>
<text x="88.7" y="9">7</text>
<text x="138.7" y="9">6</text>
<text x="188.7" y="9">5</text>
<text x="238.7" y="9">4</text>
<text x="288.7" y="9">3</text>
<text x="338.7" y="9">2</text>
<text x="391.2" y="9">1</text>
<text x="16.4" y="25.5">F</text>
<text x="411.4" y="25.5">F</text>
<text x="114.1" y="70.7">5</text>
<text x="128.7" y="70.7">12</text>
<text x="145.9" y="70.7">3</text>
<text x="160.6" y="70.7">15</text>
<text x="16.3" y="74.8">E</text>
<text x="411.2" y="74.8">E</text>
<text x="198.5" y="97.7">6</text>
<text x="50.6" y="104.5">7</text>
<text x="197.2" y="113.6">14</text>
<text x="50.6" y="119.8">9</text>
<text x="15.8" y="124.7">D</text>
<text x="410.8" y="124.7">D</text>
<text x="198.5" y="129.5">2</text>
<text x="50.6" y="135.7">8</text>
<text x="246.7" y="136.7">7</text>
<text x="261.4" y="134.4">DIN 933 M8x140 Grade A</text>
<text x="338" y="136.7">M8 Hex Bolt</text>
<text x="390.7" y="136.7">2</text>
<text x="261.4" y="139">8.8</text>
<text x="197.2" y="145.5">11</text>
<text x="50.6" y="151.6">1</text>
<text x="198.5" y="161.3">4</text>
<text x="15.6" y="174.7">C</text>
<text x="245.4" y="176.5">11</text>
<text x="261.4" y="176.5">Bolt ISO 14583 M3x12</text>
<text x="337.9" y="176.5">M3 Torx Bolt</text>
<text x="390.7" y="176.5">4</text>
<text x="410.6" y="174.7">C</text>
<text x="94.6" y="201.6">17</text>
<text x="110.5" y="201.6">10</text>
<text x="126.1" y="201.6">13</text>
<text x="141.2" y="201.6">16</text>
<text x="245.4" y="214.9">16</text>
<text x="261.4" y="214.9">Washer DIN 125 5.3</text>
<text x="338.6" y="214.9">M5 Washer</text>
<text x="390.7" y="214.9">4</text>
<text x="16.2" y="224.8">B</text>
<text x="411.2" y="224.8">B</text>
<text x="15.8" y="274">A</text>
<text x="410.8" y="274">A</text>
<text x="31.2" y="291">8</text>
<text x="88.7" y="291">7</text>
<text x="138.7" y="291">6</text>
<text x="188.7" y="291">5</text>
<text x="238.7" y="291">4</text>
<text x="288.7" y="291">3</text>
<text x="338.7" y="291">2</text>
<text x="391.2" y="291">1</text>
</g>
<g font-size="4.2">
<text x="238.9" y="80.5">ITEM NO.</text>
<text x="276.8" y="80.5">PART NUMBER</text>
<text x="337.8" y="80.5">DESCRIPTION</text>
<text x="387.4" y="80.5">QTY.</text>
<text x="246.8" y="87.8">1</text>
<text x="261.4" y="87.8">Beam Short X</text>
<text x="332.2" y="87.8">SHS 100x100x3x130</text>
<text x="390.8" y="87.8">1</text>
<text x="246.8" y="96.2">2</text>
<text x="261.4" y="96.2">NEMA 23 Stepper motor</text>
<text x="390.8" y="96.2">1</text>
<text x="246.8" y="105">3</text>
<text x="261.4" y="105">Timing pulley</text>
<text x="329.1" y="105">Flanged timing pulley</text>
<text x="390.8" y="105">1</text>
<text x="246.8" y="112.7">4</text>
<text x="261.4" y="112.7">Micro switch</text>
<text x="390.8" y="112.7">2</text>
<text x="246.8" y="119.6">5</text>
<text x="261.4" y="119.6">Bearing 608ZZ</text>
<text x="335.2" y="119.6">Ball Bearing fi22</text>
<text x="390.9" y="119.6">6</text>
<text x="246.8" y="127">6</text>
<text x="261.4" y="127">Bearing F608Z</text>
<text x="330.8" y="127">Belt Ball Bearing fi22</text>
<text x="390.9" y="127">4</text>
<text x="246.8" y="146.8">8</text>
<text x="261.4" y="146.8">DIN 933 M8x120 Grade A 8.8</text>
<text x="339.2" y="146.8">M8 Hex Bolt</text>
<text x="390.8" y="146.8">4</text>
<text x="246.8" y="156.4">9</text>
<text x="261.4" y="156.4">DIN 933 M8x20 Grade A 8.8</text>
<text x="339.2" y="156.4">M8 Hex Bolt</text>
<text x="390.8" y="156.4">4</text>
<text x="245.6" y="166">10</text>
<text x="261.4" y="166">DIN 7985 M5x25 Grade A2f</text>
<text x="337.7" y="166">M5 Cross Bolt</text>
<text x="390.8" y="166">4</text>
<text x="245.6" y="185.5">12</text>
<text x="261.4" y="185.5">DIN 934 M8 8.8</text>
<text x="339.4" y="185.5">M8 Hex Nut</text>
<text x="389.7" y="185.5">20</text>
<text x="245.6" y="192.8">13</text>
<text x="261.4" y="192.8">DIN 934 M5 8.8</text>
<text x="339.4" y="192.8">M5 Hex Nut</text>
<text x="389.7" y="192.8">12</text>
<text x="245.6" y="200.1">14</text>
<text x="261.4" y="200.1">DIN 934 M3 8.8</text>
<text x="339.4" y="200.1">M3 Hex Nut</text>
<text x="390.8" y="200.1">4</text>
<text x="245.6" y="207.5">15</text>
<text x="261.4" y="207.5">DIN 125 8.4 Grade A</text>
<text x="330.3" y="207.5">M8 Washer Grade A</text>
<text x="389.7" y="207.5">10</text>
<text x="245.6" y="221.7">17</text>
<text x="261.4" y="221.7">DIN 127 8.5</text>
<text x="332.9" y="221.7">M8 Spring Washer</text>
<text x="389.7" y="221.7">12</text>
</g>
<text font-size="3.9" x="400.9" y="275.5">A3</text>
<g font-size="2">
<text x="230.6" y="234.6">UNLESS OTHERWISE SPECIFIED:</text>
<text x="230.6" y="237.1">DIMENSIONS ARE IN MILLIMETERS</text>
<text x="230.6" y="239.6">SURFACE FINISH:</text>
<text x="264.4" y="234.6">FINISH:</text>
<text x="311.3" y="234.5">DEBURR AND</text>
<text x="311.3" y="237">BREAK SHARP</text>
<text x="311.3" y="239.5">EDGES</text>
<text x="342.6" y="236">DO NOT SCALE DRAWING</text>
<text x="383.3" y="236.2">REVISION</text>
<text x="230.6" y="242.1">TOLERANCES:</text>
<text x="232.2" y="244.6">LINEAR:</text>
<text x="232.2" y="247.1">ANGULAR:</text>
<text x="244.3" y="252">NAME</text>
<text x="260" y="251.9">SIGNATURE</text>
<text x="277.2" y="251.9">DATE</text>
<text x="230.6" y="256.1">DRAWN</text>
<text x="230.9" y="260.3">CHK'D</text>
<text x="230.4" y="264.4">APPV'D</text>
<text x="231.1" y="268.8">MFG</text>
<text x="329.8" y="264.6">DWG NO.</text>
<text x="231.5" y="273">Q.A</text>
<text x="285.6" y="272.5">MATERIAL:</text>
<text x="330" y="272.5">TITLE:</text>
<text x="285.6" y="285.5">WEIGHT:</text>
<text x="330.1" y="285.6">SCALE:1:2</text>
<text x="374.5" y="285.6">SHEET 1 OF 1</text>
</g>
</svg>
